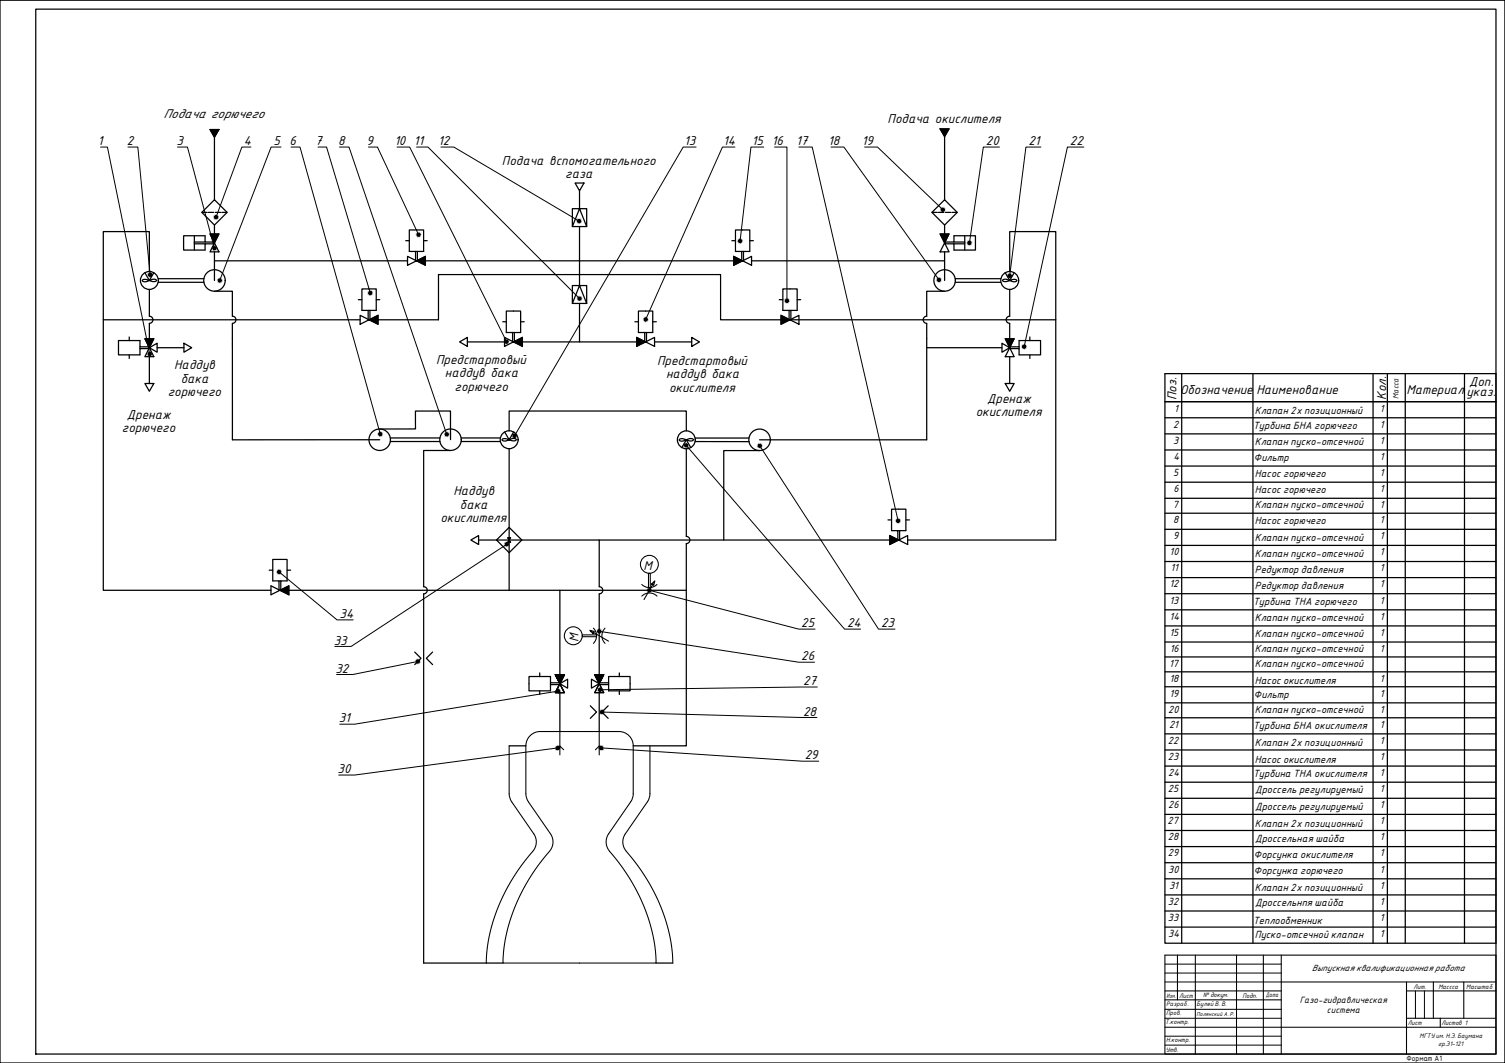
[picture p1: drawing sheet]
<svg xmlns="http://www.w3.org/2000/svg" width="841mm" height="594mm" viewBox="0 0 841 594" stroke-linecap="round" stroke-linejoin="round" font-family="sans-serif">
<g fill="none" stroke="#000" stroke-width=".59">
<path d="M651 534h185v55h-185zM658 534v25M668 534v55M691 534v55M706 534v55M716 534v55M651 554h65M651 559h65M716 549h120M786 554h50M786 549v40M801 549v20"/>
<path d="M818 549v20M716 574h120M786 569h19v5"/>
</g>
<path d="M651 539h65M651 544h65M651 549h65M791 554v15M796 554v15M651 564h65M651 569h65M651 574h65M651 579h65M805 569h31M651 584h65" fill="none" stroke="#000" stroke-width=".56"/>
<g fill="none" stroke="#000" stroke-width=".7">
<path d="M0 0h841v594h-841zM20 5h816v584h-816zM117 72h5l-2 5zM120 77v35l-7 7 7 7 7-7-7-7M525 72h5l-2 4zM528 76v36l7 7-7 7-7-7 7-7M113 119h3M116 119h3M120 119h3M124 119h3M321 102h5l-2 5zM324 107v10"/>
<path d="M521 119h3M524 119h3M528 119h3M532 119h3M103 132h12v3h5v1h-5v4h-12zM109 132v8M109 136h6M109 135h6M117 131h5l-5 10h5zM120 126v5M227 135h2M237 135h2"/>
<path d="M320 127v-10h8v10h-8l4-10 4 10M324 127v33M409 135h2M419 135h2M525 131l5 10h-5l5-10zM528 126v5M528 135h5v-3h12v8h-12v-4h-5zM533 136h6M533 135h6M539 132v8M80 156v1h1l4-1h2a2.1 2.1 0 0 1-3 1l-3-1zM81 152l2 5 3-5"/>
<path d="M83 152v-23h-25v50h143M88 156h26M88 158h26M120 141v16M120 146h108M228 143v5l10-5v5zM232 146v-5h-3v-12h8v12h-4v5M232 141h1M238 146h172M410 143v5l10-5v5zM414 146v-5h-3v-12h8v12h-4v5M414 141h1"/>
<path d="M420 146h108M528 141v16M534 156h25M534 158h25M560 156h2l5 1h1a3 3 0 0 0-5 0h-2zM562 152l2 5 3-5M564 152v-23h26v50h-187v-26h-158v26h-34M58 179v151h93M83 162v15a2 2 0 0 1 2 2 2 2 0 0 1-2 2v8M120 163h10v14a2 2 0 0 1 2 2 2 2 0 0 1-2 2v65h82M200 167h2M201 176v5l10-5v5z"/>
<path d="M206 178v-5h-4v-12h8v12h-3v5M206 173h1M210 167h2M281 180h2M291 180h2M320 170v-10h8v10h-8l4-10 4 10M324 170v21h-32M355 180h2M365 180h2M435 167h2M436 176v5l10-5v5zM441 178v-5h-4v-12h8v12h-3v5"/>
<path d="M441 173h1M445 167h2M528 163h-10v14a2 2 0 0 0-2 2 2 2 0 0 0 2 2v65h-94M564 162v15a2 2 0 0 0-2 2 2 2 0 0 0 2 2v8M590 179v123h-83M72 188v2M72 198v2M78 194v1M81 189h5l-5 10h5zM83 194h-5v-4h-12v8h12v-3h5M83 194l5-2v5zM83 199v15"/>
<path d="M88 194h15M103 192l4 2-4 3zM257 191l4-2v5zM261 191h21M282 189v5l10-5v5zM286 191v-5h-3v-12h8v12h-4v5M286 186h1M324 191h32M356 189v5l10-5v5zM360 191v-5h-3v-12h8v12h-4v5M360 186h1M366 191h21"/>
<path d="M387 189l4 2-4 3zM518 194h42M560 192l4 2-4 3zM562 189l5 10h-5l5-10zM564 199v15M564 194h5v-4h12v8h-12v-3h-5M569 194v1M576 188v2M576 198v2M81 214h5l-3 5zM562 214h5l-3 5zM651 209h185v318h-185z"/>
<path d="M660 209v318M700 209v318M767 209v318M775 209v318M785 209v318M818 209v318M212 240h20v-10h20v16M651 224h185M651 233h185M218 245h28M218 247h28M252 252h-15v76"/>
<path d="M258 245h22M258 247h22M281 245v1h1l4-1h2a2.1 2.1 0 0 1-3 1l-3-1zM282 241l3 5 2-5M285 241v-11h99v11M285 251v79M380 246l1 1 4-2 2 1a2.1 2.1 0 0 1-3 0l-3-1zM381 250l3-4 2 4M384 251v49a2 2 0 0 1 2 2 2 2 0 0 1-2 2v113h-30M388 245h31M388 247h31M424 252h-20v50h-69v26"/>
<path d="M651 242h185M651 251h185M651 260h185M651 269h185M651 278h185M496 291h2M497 299v5l10-5v5zM502 297h1M506 291h2M651 287h185M651 296h185M150 319h2"/>
<path d="M160 319h2M263 302l4-3v5zM267 302h68M277 302l8-7 7 7-7 7zM284 301h1v1v1h-1l1-1zM404 302h93M502 302v-5h-4v-12h8v12h-3v5M651 305h185M651 314h185M151 327l10 5v-5l-10 5zM156 330v-5h-4v-12h8v12h-3v5M156 325h1"/>
<path d="M161 330h124M237 332v206h44M237 328a2 2 0 0 1 2 2 2 2 0 0 1-2 2M285 330h28v47M313 330h71M335 332v45M335 328a2 2 0 0 1 2 2 2 2 0 0 1-2 2M366 325l-1 2-1-1zM651 323h185M651 332h185M330 352l2 1-1 1zM651 341h185"/>
<path d="M651 350h185M651 359h185M232 364l3 4-3 3M242 364l-4 4 4 3M302 376v2M310 377h5l-5 10h5zM310 377l5 10h-5l5-10zM331 380l4 2-4 3zM332 377h5l-5 10h5zM332 377l5 10h-5l5-10zM346 376v2M651 367h185"/>
<path d="M651 375h185M302 386v2M308 382v1M313 382h-5v-4h-12v8h12v-3h5M313 382l4-2v5zM313 387v22M330 394l3 4-3 3M335 387v22M335 382h5v-4h12v8h-12v-3h-5M340 394l-4 4 4 3M340 382v1M346 386v2"/>
<path d="M651 384h185M651 393h185M285 417h9M651 401h185M651 410h185M651 419h185M651 428h185M651 437h185M651 446h185M651 455h185M651 464h185M651 473h185"/>
<path d="M651 482h185M651 491h185M651 500h185M651 509h185M651 518h185M367 538h9"/>
<circle cx="83" cy="157" r="5"/>
<circle cx="120" cy="157" r="6"/>
<circle cx="528" cy="157" r="6"/>
<circle cx="564" cy="157" r="5"/>
<circle cx="212" cy="246" r="6"/>
<circle cx="252" cy="246" r="6"/>
<circle cx="285" cy="246" r="5"/>
<circle cx="384" cy="246" r="5"/>
<circle cx="424" cy="246" r="6"/>
</g>
<g fill="#000" stroke="#000" stroke-width=".56">
<path d="M117 72h5l-2 5zM525 72h5l-2 4zM117 131h5l-2 5zM525 131h5l-2 5zM81 189h5l-3 5zM562 189h5l-3 5zM310 377h5l-2 5zM332 377h5l-2 5z"/>
<path d="M233 146l5-3v3zM233 146l5 2v-2z"/>
<path d="M410 143l5 3h-5zM410 146v2l5-2z"/>
<path d="M206 179l5-3v3zM206 179l5 2v-2z"/>
<path d="M436 176l5 3h-5zM436 179v2l5-2z"/>
<path d="M287 191l5-2v2zM287 191l5 3v-3z"/>
<path d="M356 189l5 2h-5zM356 191v3l5-3z"/>
<path d="M497 299l5 3h-5zM497 302v2l5-2z"/>
<path d="M284 301h1v1zM285 301v1v-1z"/>
<path d="M285 302v1zM285 302v1h-1z"/>
<path d="M156 330l5-3v3zM156 330l5 2v-2z"/>
</g>
<g fill="none" stroke="#000" stroke-width=".59">
<path d="M359 327l1 1h3h2l2-1M359 333l1-1 3-1 2 1 2 1M362 320v8M363 320v8M365 327l-5 8M325 356h8M325 355h8M332 351l1 2v2v3l-1 2M332 354l8 4M338 351l-1 2-1 2 1 3 1 2M285 417v29l1 2 12 18a9 9 0 0 1-2 12 99 99 0 0 0-24 60M296 411l3-2h3h44a8 8 0 0 1 8 8v29l-2 2-12 18a9 9 0 0 0 2 12 98 98 0 0 1 25 60h-86a102 102 0 0 1 27-64 8 8 0 0 0 0-8l-13-18-1-3v-28l1-3z"/>
<path d="M311 419l2-2 2 2M313 409v13M333 419l2-2 2 2M335 409v13M363 417v29l-1 2-13 18a9 9 0 0 0 3 12 98 98 0 0 1 24 60"/>
<circle cx="363" cy="315" r="5"/>
<circle cx="320" cy="355" r="5"/>
</g>
<!-- layer: 0 -->
<g fill="#000" stroke="#000" stroke-width=".56">
<path d="M527 117v1zM234 131h1zM324 124h-1zM324 124v-1zM84 154v-1zM122 157h1zM123 156v1zM207 164h1zM323 167h1zM84 198h-1zM283 191v1zM213 243h-1z"/>
<path d="M288 244h-1zM383 248v1zM425 248v1zM502 290v1zM284 304h-1zM334 353h1zM233 370h1zM336 385h-1zM312 417v1zM336 418v1z"/>
<path d="M526 117h1zM526 117h1zM526 118l1-1z"/>
<path d="M527 117v1zM527 117v1zM527 117v1z"/>
<path d="M526 117h1zM526 117h1zM526 117h1z"/>
<path d="M527 117v1zM527 117v1z"/>
<path d="M119 139h1zM119 139h1z"/>
<path d="M119 138l1 1zM119 139h1zM119 139h1z"/>
<path d="M120 138v1zM120 138v1zM119 138l1 1z"/>
<path d="M120 121h1zM120 121h1zM120 122l1-1z"/>
<path d="M120 122l1-1zM121 121v1z"/>
<path d="M120 138v1zM120 138v1zM120 138v1z"/>
<path d="M121 121v1zM121 121v1zM121 121v1z"/>
<path d="M120 121h1zM120 121h1zM120 121h1z"/>
<path d="M121 121v1zM121 121v1z"/>
<path d="M233 131h1zM233 132l1-1zM234 131v1z"/>
<path d="M233 131h1zM233 131h1zM233 131h1z"/>
<path d="M234 131v1zM234 131v1z"/>
<path d="M233 131h1zM233 131h1z"/>
<path d="M234 131v1zM234 131v1zM234 131h1z"/>
<path d="M323 124h1zM323 124h1zM323 124h1z"/>
<path d="M323 123l1 1zM323 123l1 1zM323 123l1 1z"/>
<path d="M324 123v1zM323 123l1 1zM323 123l1 1z"/>
<path d="M324 124v-1zM324 123v1zM324 123v1z"/>
<path d="M413 135h1zM413 135h1zM413 135h1z"/>
<path d="M414 135h-1zM414 135h-1z"/>
<path d="M413 134l1 1zM413 134l1 1zM413 134l1 1z"/>
<path d="M414 134v1zM413 134l1 1zM413 134l1 1z"/>
<path d="M414 134v1zM414 134v1z"/>
<path d="M541 136h1zM541 136h1zM541 136h1z"/>
<path d="M541 136h1zM542 136h-1z"/>
<path d="M541 135l1 1zM541 135l1 1zM541 135l1 1z"/>
<path d="M542 135v1zM542 135v1zM541 135l1 1z"/>
<path d="M542 136v-1zM542 135v1zM542 135v1z"/>
<path d="M83 154h1zM83 154h1zM83 154h1z"/>
<path d="M83 153l1 1zM83 153l1 1zM83 153l1 1z"/>
<path d="M84 153v1zM84 153v1zM83 153l1 1z"/>
<path d="M84 154v-1zM84 153v1zM84 153v1z"/>
<path d="M122 157h1zM122 157h1zM122 157h1z"/>
<path d="M122 156l1 1zM122 156l1 1zM122 156l1 1z"/>
<path d="M123 156v1zM123 156v1zM123 156v1z"/>
<path d="M524 156h1zM524 156h1zM524 157l1-1z"/>
<path d="M524 157l1-1zM525 156l-1 1zM525 156v1z"/>
<path d="M524 156h1zM524 156h1zM524 156h1z"/>
<path d="M525 156v1zM525 156v1z"/>
<path d="M525 156v1zM525 156v1z"/>
<path d="M564 154v1zM564 154v1z"/>
<path d="M564 154v1zM564 154l1 1zM564 154l1 1z"/>
<path d="M564 154h1zM564 154h1zM564 154h1z"/>
<path d="M564 154h1zM565 154h-1zM565 154h-1z"/>
<path d="M206 164h1zM206 164h1z"/>
<path d="M206 163l1 1zM206 164h1zM206 164h1z"/>
<path d="M207 163v1zM207 163v1zM207 163v1z"/>
<path d="M207 163v1zM207 163v1zM207 163v1z"/>
<path d="M207 164h1zM207 164h1zM207 164h1z"/>
<path d="M323 167h1zM323 167h1zM323 167h1z"/>
<path d="M323 166l1 1zM323 166l1 1zM323 167h1z"/>
<path d="M324 166v1zM324 166v1zM324 166v1z"/>
<path d="M324 166v1zM324 166v1z"/>
<path d="M360 178l1 1zM360 178l1 1zM360 179h1z"/>
<path d="M360 179h1zM361 179h-1z"/>
<path d="M361 178v1zM360 178l1 1zM360 178l1 1z"/>
<path d="M361 178v1zM361 178v1zM361 178v1z"/>
<path d="M361 179v-1zM361 179v-1zM361 178v1z"/>
<path d="M439 168h1zM439 168h1zM439 168h1z"/>
<path d="M439 168h1zM439 168h1zM439 168h1z"/>
<path d="M440 168v1zM440 168v1z"/>
<path d="M440 168v1zM440 168v1zM440 168v1z"/>
<path d="M440 167v1zM439 168h1z"/>
<path d="M83 198h1zM83 198h1zM84 198h-1z"/>
<path d="M83 197l1 1zM83 198h1zM83 198h1z"/>
<path d="M84 197v1zM83 197l1 1zM83 197l1 1z"/>
<path d="M84 197v1zM84 197v1zM84 197v1z"/>
<path d="M282 191h1zM282 191h1z"/>
<path d="M283 191v1zM283 191v1z"/>
<path d="M283 190v1zM283 190v1zM283 190v1z"/>
<path d="M283 191v1zM283 191h1zM283 191h1z"/>
<path d="M283 190v1zM283 190v1zM283 190v1z"/>
<path d="M283 191h1zM283 191h1zM283 191h1z"/>
<path d="M572 193v1zM572 193v1zM572 193v1z"/>
<path d="M572 194h1zM572 194h1z"/>
<path d="M572 193v1zM572 193v1zM572 193v1z"/>
<path d="M572 194h1zM572 194h1zM572 194h1z"/>
<path d="M572 194l1-1zM572 194l1-1zM573 193l-1 1z"/>
<path d="M212 243h1zM212 243h1zM213 243h-1z"/>
<path d="M212 242l1 1zM212 242l1 1zM212 243h1z"/>
<path d="M212 242l1 1zM212 242l1 1zM212 242l1 1z"/>
<path d="M213 242v1zM213 242v1zM213 242v1z"/>
<path d="M213 243v-1zM213 243v-1z"/>
<path d="M249 243h1zM249 243h1zM250 243h-1z"/>
<path d="M249 242l1 1zM249 243h1zM249 243h1z"/>
<path d="M249 242l1 1zM249 242l1 1zM249 242l1 1z"/>
<path d="M250 242v1zM250 242v1zM250 242v1z"/>
<path d="M287 244h1zM287 244h1z"/>
<path d="M287 243l1 1zM287 243l1 1zM287 244h1z"/>
<path d="M287 243l1 1zM287 243l1 1zM287 243l1 1z"/>
<path d="M288 243v1zM288 243v1zM287 243l1 1z"/>
<path d="M288 244v-1zM288 244v-1zM288 244v-1z"/>
<path d="M383 249v1zM383 249v1zM383 249h1z"/>
<path d="M383 248v1zM383 248v1z"/>
<path d="M383 249h1zM383 249h1zM383 249h1z"/>
<path d="M384 248l-1 1zM384 248l-1 1zM383 248v1z"/>
<path d="M383 249h1zM383 249h1zM383 249h1z"/>
<path d="M424 249h1zM424 249h1zM424 249h1z"/>
<path d="M425 249l-1 1zM425 249l-1 1zM425 249v1z"/>
<path d="M424 249h1zM424 249h1zM424 249h1z"/>
<path d="M424 249h1zM424 249h1z"/>
<path d="M425 249v1zM425 249v1zM425 249v1z"/>
<path d="M501 291h1zM501 291h1zM502 291v1z"/>
<path d="M501 291h1zM501 291h1zM501 291h1z"/>
<path d="M502 291v1zM502 291v1z"/>
<path d="M502 290v1zM501 291h1z"/>
<path d="M502 291v1zM502 291v1zM502 291v1z"/>
<path d="M502 291h1zM502 291h1z"/>
<path d="M155 320h1zM155 320h1z"/>
<path d="M156 319v1zM155 319l1 1zM155 320h1z"/>
<path d="M156 319v1zM156 319v1z"/>
<path d="M156 319v1zM156 319v1zM156 319v1z"/>
<path d="M156 320h1zM156 320h1zM156 319v1z"/>
<path d="M283 305v-1zM283 304v1z"/>
<path d="M283 304v1zM283 304v1zM283 304l1 1z"/>
<path d="M283 304l1 1zM283 304l1 1zM283 304h1z"/>
<path d="M283 304h1zM283 304h1z"/>
<path d="M156 320h1zM156 320h1z"/>
<path d="M362 330h1zM362 330h1zM362 330h1z"/>
<path d="M362 330h1zM363 330v1zM363 330v1z"/>
<path d="M363 329v1zM362 330h1z"/>
<path d="M363 329v1zM363 329v1zM363 329v1z"/>
<path d="M363 329v1zM363 329v1z"/>
<path d="M334 353h1zM334 353h1zM334 353h1z"/>
<path d="M334 352l1 1zM334 353h1z"/>
<path d="M335 352v1zM335 352v1zM334 352l1 1z"/>
<path d="M335 353v-1zM335 352v1zM335 352v1z"/>
<path d="M233 369v1zM233 369v1zM233 369v1z"/>
<path d="M233 370h1zM233 370h1zM233 370h1z"/>
<path d="M234 369l-1 1zM233 369v1zM233 369v1z"/>
<path d="M233 370h1zM233 370h1z"/>
<path d="M233 370l1-1zM234 369l-1 1zM234 369l-1 1z"/>
<path d="M311 386h1zM311 386h1zM311 387l1-1z"/>
<path d="M312 386l-1 1zM312 386v1zM312 386v1z"/>
<path d="M311 386h1zM311 386h1zM311 386h1z"/>
<path d="M312 386v1zM312 386v1zM312 386v1z"/>
<path d="M312 386h1zM312 386h1z"/>
<path d="M335 386v-1zM335 386v-1z"/>
<path d="M335 385v1zM335 385v1zM335 385l1 1z"/>
<path d="M335 385l1 1zM335 385l1 1zM335 385l1 1z"/>
<path d="M335 385l1 1zM335 385h1zM335 385h1z"/>
<path d="M336 398v1zM336 398l1 1z"/>
<path d="M336 397v1zM336 397v1z"/>
<path d="M336 398l1 1zM336 398h1zM336 398h1z"/>
<path d="M337 397l-1 1zM337 397l-1 1zM336 397v1z"/>
<path d="M336 398h1zM336 398h1zM336 398h1z"/>
<path d="M311 418h1zM311 418h1zM311 418h1z"/>
<path d="M311 418h1zM312 418l-1 1zM312 418v1z"/>
<path d="M311 418h1zM311 418h1zM311 418h1z"/>
<path d="M312 418v1zM312 418v1z"/>
<path d="M312 417v1zM312 417v1zM312 417v1z"/>
<path d="M335 418h1zM335 418h1zM335 418h1z"/>
<path d="M335 418h1zM335 418h1z"/>
<path d="M336 418v1zM336 418v1z"/>
<path d="M336 417v1zM336 417v1zM335 418h1z"/>
<path d="M336 417v1zM336 417v1zM336 417v1z"/>
<path d="M336 418h1zM336 418h1zM336 418h1z"/>
</g>
<g fill="none" stroke="#000" stroke-width=".56">
<path d="M56 82h4l24 116M71 82h6l7 72M99 82h6l15 57M140 82h-5l-14 39M157 82h-5l-29 75M163 82h5l45 161M178 82h4l25 82M190 82h5l55 161M206 82h5l23 49M222 82h7l54 109M233 82h6l85 85M246 82h8l70 42"/>
<path d="M389 82h-7l-94 162M411 82h-7l-43 97M427 82h-7l-6 53M433 82h7v86M446 82h8l48 209M464 82h8l53 74M483 82h7l37 35M559 82h-9l-8 54M582 82h-9l-9 72M606 82h-10l-24 112M383 249l89 103h9M425 249l66 103h9"/>
<path d="M156 320l32 26h9M283 304l-87 57h-9M363 330l83 22h9M335 353l111 17h9M233 370l-36 7h-9M312 386l-114 19h-8M336 398l121 3M457 384l-122 1M312 418l-114 15h-9M336 418l112 7h10"/>
</g>
<g font-size="7.8">
<text x="91" y="66">Подача горючего</text>
<text x="496" y="69">Подача окислителя</text>
<text x="55" y="81">1</text>
<text x="71" y="81">2</text>
<text x="99" y="81">3</text>
<text x="136" y="81">4</text>
<text x="153" y="81">5</text>
<text x="162" y="81">6</text>
<text x="176" y="81">7</text>
<text x="189" y="81">8</text>
<text x="205" y="81">9</text>
<text x="220" y="81">10</text>
<text x="231" y="81">11</text>
<text x="245" y="81">12</text>
<text x="382" y="81">13</text>
<text x="404" y="81">14</text>
<text x="420" y="81">15</text>
<text x="431" y="81">16</text>
<text x="445" y="81">17</text>
<text x="463" y="81">18</text>
<text x="482" y="81">19</text>
<text x="551" y="81">20</text>
<text x="575" y="81">21</text>
<text x="598" y="81">22</text>
<text x="281" y="92">Подача вспомогательного</text>
<text x="316" y="100">газа</text>
<text x="244" y="203">Предстартовый</text>
<text x="367" y="204">Предстартовый</text>
<text x="97" y="206">Наддув</text>
<text x="101" y="214">бака</text>
<text x="249" y="211">наддув бака</text>
<text x="372" y="211">наддув бака</text>
<text x="821" y="216">Доп.</text>
<text x="94" y="222">горючего</text>
<text x="254" y="218">горючего</text>
<text x="374" y="219">окислителя</text>
<text x="659" y="220">Обозначение</text>
<text x="702" y="220">Наименование</text>
<text x="786" y="220">Материал</text>
<text x="819" y="221">указ.</text>
<text x="552" y="225">Дренаж</text>
<text x="657" y="224" transform="rotate(-90 657 224)">Поз.</text>
<text x="775" y="223" transform="rotate(-90 775 223)">Кол.</text>
<text x="545" y="233">окислителя</text>
<text x="71" y="234">Дренаж</text>
<text x="68" y="242">горючего</text>
<text x="253" y="277">Наддув</text>
<text x="257" y="284">бака</text>
<text x="246" y="292">окислителя</text>
<text x="360" y="318">М</text>
<text x="190" y="345">34</text>
<text x="448" y="351">25</text>
<text x="473" y="351">24</text>
<text x="492" y="351">23</text>
<text x="323" y="359" transform="rotate(-90 323 359)">М</text>
<text x="186" y="360">33</text>
<text x="448" y="369">26</text>
<text x="187" y="376">32</text>
<text x="449" y="383">27</text>
<text x="449" y="400">28</text>
<text x="189" y="404">31</text>
<text x="450" y="424">29</text>
<text x="189" y="432">30</text>
</g>
<g font-size="5.6">
<text x="656" y="230">1</text>
<text x="701" y="231">Клапан 2х позиционный</text>
<text x="771" y="230">1</text>
<text x="656" y="239">2</text>
<text x="700" y="240">Турбина БНА горючего</text>
<text x="771" y="239">1</text>
<text x="656" y="248">3</text>
<text x="701" y="249">Клапан пуско-отсечной</text>
<text x="771" y="248">1</text>
<text x="656" y="257">4</text>
<text x="701" y="258">Фильтр</text>
<text x="771" y="257">1</text>
<text x="656" y="266">5</text>
<text x="701" y="267">Насос горючего</text>
<text x="771" y="266">1</text>
<text x="656" y="275">6</text>
<text x="701" y="276">Насос горючего</text>
<text x="771" y="275">1</text>
<text x="655" y="284">7</text>
<text x="701" y="284">Клапан пуско-отсечной</text>
<text x="771" y="284">1</text>
<text x="656" y="292">8</text>
<text x="701" y="293">Насос горючего</text>
<text x="771" y="292">1</text>
<text x="656" y="301">9</text>
<text x="701" y="302">Клапан пуско-отсечной</text>
<text x="771" y="301">1</text>
<text x="654" y="310">10</text>
<text x="701" y="311">Клапан пуско-отсечной</text>
<text x="771" y="310">1</text>
<text x="654" y="319">11</text>
<text x="701" y="320">Редуктор давления</text>
<text x="771" y="319">1</text>
<text x="653" y="328">12</text>
<text x="701" y="329">Редуктор давления</text>
<text x="771" y="328">1</text>
<text x="653" y="337">13</text>
<text x="700" y="338">Турбина ТНА горючего</text>
<text x="771" y="337">1</text>
<text x="654" y="346">14</text>
<text x="701" y="347">Клапан пуско-отсечной</text>
<text x="771" y="346">1</text>
<text x="653" y="355">15</text>
<text x="701" y="356">Клапан пуско-отсечной</text>
<text x="771" y="355">1</text>
<text x="654" y="364">16</text>
<text x="701" y="364">Клапан пуско-отсечной</text>
<text x="771" y="364">1</text>
<text x="653" y="373">17</text>
<text x="701" y="373">Клапан пуско-отсечной</text>
<text x="653" y="381">18</text>
<text x="701" y="382">Насос окислителя</text>
<text x="771" y="381">1</text>
<text x="653" y="389">19</text>
<text x="771" y="389">1</text>
<text x="701" y="390">Фильтр</text>
<text x="653" y="398">20</text>
<text x="701" y="398">Клапан пуско-отсечной</text>
<text x="771" y="398">1</text>
<text x="653" y="407">21</text>
<text x="700" y="407">Турбина БНА окислителя</text>
<text x="771" y="407">1</text>
<text x="653" y="416">22</text>
<text x="701" y="417">Клапан 2х позиционный</text>
<text x="771" y="416">1</text>
<text x="653" y="425">23</text>
<text x="771" y="425">1</text>
<text x="701" y="427">Насос окислителя</text>
<text x="653" y="434">24</text>
<text x="700" y="434">Турбина ТНА окислителя</text>
<text x="771" y="434">1</text>
<text x="653" y="443">25</text>
<text x="701" y="443">Дроссель регулируемый</text>
<text x="771" y="443">1</text>
<text x="653" y="452">26</text>
<text x="701" y="452">Дроссель регулируемый</text>
<text x="771" y="452">1</text>
<text x="652" y="461">27</text>
<text x="771" y="461">1</text>
<text x="701" y="462">Клапан 2х позиционный</text>
<text x="653" y="470">28</text>
<text x="701" y="470">Дроссельная шайба</text>
<text x="771" y="470">1</text>
<text x="653" y="479">29</text>
<text x="701" y="479">Форсунка окислителя</text>
<text x="771" y="479">1</text>
<text x="653" y="488">30</text>
<text x="701" y="488">Форсунка горючего</text>
<text x="771" y="488">1</text>
<text x="653" y="497">31</text>
<text x="771" y="497">1</text>
<text x="701" y="498">Клапан 2х позиционный</text>
<text x="653" y="506">32</text>
<text x="701" y="506">Дроссельнпя шайба</text>
<text x="771" y="506">1</text>
<text x="653" y="515">33</text>
<text x="771" y="515">1</text>
<text x="700" y="517">Теплообменник</text>
<text x="653" y="524">34</text>
<text x="701" y="524">Пуско-отсечной клапан</text>
<text x="771" y="524">1</text>
</g>
<g font-size="4.9">
<text x="733" y="543">Выпускная квалификационная работа</text>
<text x="726" y="560">Газо-гидравлическая</text>
<text x="742" y="566">система</text>
</g>
<text font-size="4.7" x="781" y="223" transform="rotate(-90 781 223)">Масса</text>
<text font-size="4.2" x="786" y="593">Формат A1</text>
<text font-size="3.9" x="652" y="562">Разраб.</text>
<g font-size="3.5">
<text x="652" y="558">Изм.</text>
<text x="659" y="558">Лист</text>
<text x="672" y="557">№ докум.</text>
<text x="694" y="558">Подп.</text>
<text x="707" y="557">Дата</text>
<text x="790" y="553">Лит.</text>
<text x="804" y="553">Массса</text>
<text x="819" y="553">Масштаб</text>
<text x="669" y="562">Булей В. В.</text>
<text x="652" y="567">Пров.</text>
<text x="651" y="572">Т.контр.</text>
<text x="787" y="573">Лист</text>
<text x="806" y="573">Листов 1</text>
<text x="793" y="580">МГТУ им. Н.Э. Баумана</text>
<text x="651" y="588">Утв.</text>
<text x="652" y="582">Н.контр.</text>
<text x="804" y="585">гр.Э1-121</text>
</g>
<text font-size="3.1" x="669" y="568">Полянский А. Р.</text>
</svg>
